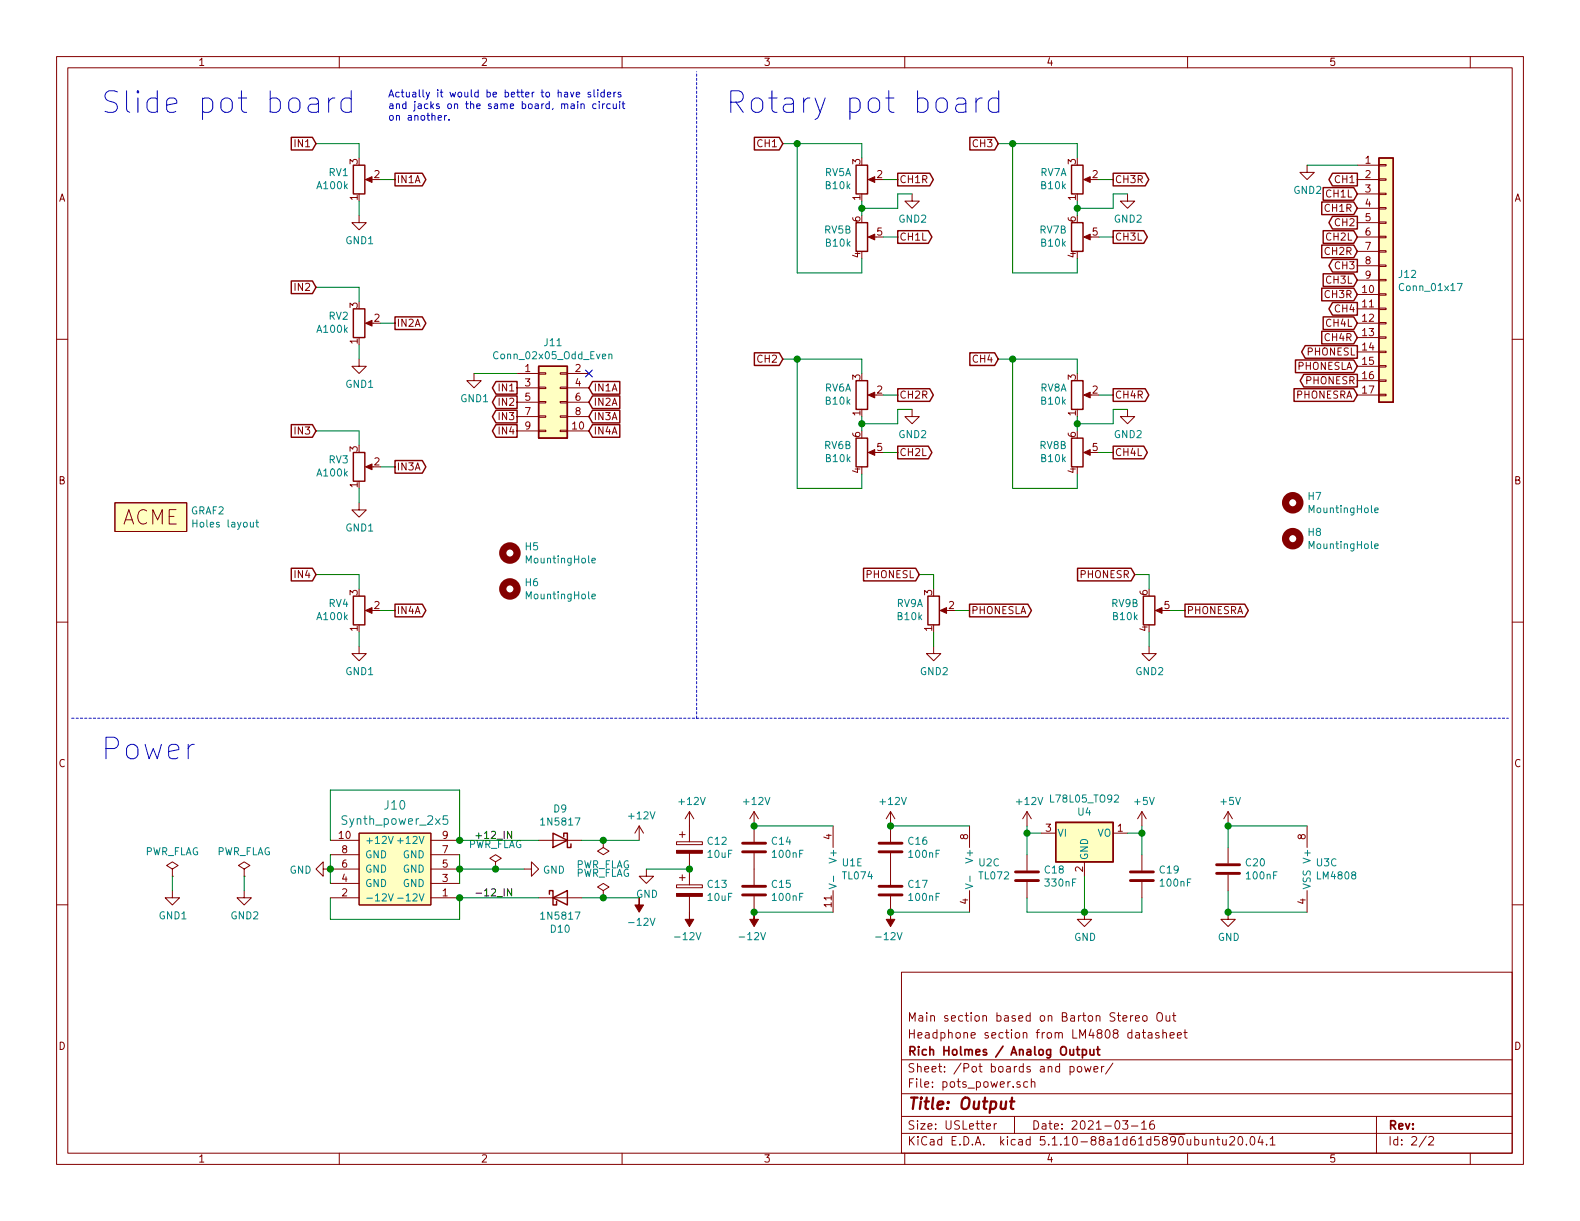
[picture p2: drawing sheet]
<svg xmlns="http://www.w3.org/2000/svg" width="279mm" height="216mm" viewBox="0 0 279 216" stroke-linecap="round" stroke-linejoin="round" font-family="sans-serif">
<g fill="none" stroke="#840000" stroke-width=".18">
<path d="M10 10h259.4v195.9h-259.4zM12 12h255.4v191.9h-255.4zM60 10v2M110 10v2M160 10v2M210 10v2M260 10v2M63.5 38.1v1.3h1.3l-1.3 1.2-1.3-1.2h1.3M65 31.8h1M153.9 31.8h1M161.3 34.3v1.3h1.3l-1.3 1.2-1.3-1.2h1.3M192 31.8h1"/>
<path d="M199.4 34.3v1.3h1.3l-1.3 1.2-1.3-1.2h1.3M231.1 29.2v1.3h1.3l-1.3 1.3-1.2-1.3h1.2M240 29.2h3.8M240 31.8h3.8M240 34.3h3.8M240 36.8h3.8M240 39.4h3.8M243.8 39.2h1.3v.3h-1.3zM243.8 36.7h1.3v.3h-1.3zM243.8 34.2h1.3v.2h-1.3zM243.8 31.6h1.3v.3h-1.3zM243.8 29.1h1.3v.2h-1.3z"/>
<path d="M10 60h2M65 57.2h1M153.9 41.9h1M192 41.9h1M240 52.1h3.8M240 54.6h3.8M240 57.2h3.8M240 59.7h3.8M240 41.9h3.8M240 44.5h3.8M240 47h3.8M240 49.5h3.8"/>
<path d="M243.8 54.5h1.3v.2h-1.3zM243.8 57h1.3v.3h-1.3zM243.8 59.6h1.3v.2h-1.3zM243.8 51.9h1.3v.3h-1.3zM243.8 46.9h1.3v.2h-1.3zM243.8 44.3h1.3v.3h-1.3zM243.8 41.8h1.3v.2h-1.3zM243.8 49.4h1.3v.3h-1.3zM267.4 60h2M63.5 63.5v1.3h1.3l-1.3 1.2-1.3-1.2h1.3M83.8 66v1.3h1.3l-1.3 1.3-1.3-1.3h1.3M91.4 66h3.8"/>
<path d="M91.4 76.2h3.8M91.4 68.6h3.8M91.4 71.1h3.8M91.4 73.7h3.8M95.2 76.1h1.3v.2h-1.3zM95.2 73.5h1.3v.3h-1.3zM95.2 68.5h1.3v.2h-1.3zM95.2 65.9h1.3v.3h-1.3zM95.2 71h1.3v.2h-1.3zM99.1 76.1h1.2v.2h-1.2zM99.1 73.5h1.2v.3h-1.2zM99.1 68.5h1.2v.2h-1.2z"/>
<path d="M99.1 65.9h1.2v.3h-1.2zM99.1 71h1.2v.2h-1.2zM100.3 66h3.8M100.3 76.2h3.8M100.3 68.6h3.8M100.3 71.1h3.8M100.3 73.7h3.8M153.9 69.9h1M161.3 72.4v1.3h1.3l-1.3 1.2-1.3-1.2h1.3M192 69.9h1M199.4 72.4v1.3h1.3l-1.3 1.2-1.3-1.2h1.3M240 62.2h3.8"/>
<path d="M240 64.8h3.8M240 67.3h3.8M240 69.9h3.8M243.8 62.1h1.3v.3h-1.3zM243.8 64.6h1.3v.3h-1.3zM243.8 67.2h1.3v.2h-1.3zM243.8 69.7h1.3v.3h-1.3zM20.3 88.9h12.7v5.1h-12.7zM63.5 88.9v1.3h1.3l-1.3 1.2-1.3-1.2h1.3M65 82.6h1M153.9 80h1M192 80h1"/>
<path d="M10 110h2M63.5 114.3v1.3h1.3l-1.3 1.2-1.3-1.2h1.3M65 108h1M165.1 114.3v1.3h1.3l-1.3 1.2-1.3-1.2h1.3M166.6 108h1M203.2 114.3v1.3h1.3l-1.3 1.2-1.3-1.2h1.3M204.7 108h1M267.4 110h2M10 160h2M30.5 157.5v1.3h1.2l-1.2 1.2-1.3-1.2h1.3M30.5 153.7l1-.7-1-.6-1 .6 1 .7v1.2M30.5 154.9h.1"/>
<path d="M43.2 153.7l1-.7-1-.6-1 .6 1 .7v1.2M43.2 154.9h.1M43.2 157.5v1.3h1.2l-1.2 1.2-1.3-1.2h1.3M57.1 153.7v-1.3l-1.2 1.3 1.2 1.2v-1.2h6.4M58.4 148.6h5.1M58.4 158.8h5.1M58.4 156.2h5.1M58.4 151.1h5.1M63.5 147.3h12.7v12.7h-12.7zM76.2 148.6h5.1M76.2 158.8h5.1M76.2 156.2h5.1"/>
<path d="M76.2 153.7h5.1M76.2 151.1h5.1M87.6 152.4l1-.6-1-.7-1 .7 1 .6v1.3M87.6 153.7h.1M92.7 153.7h1.3v1.2l1.2-1.2-1.2-1.3v1.3M95.2 148.6h7.7M95.2 158.8h7.7M106.7 157.5l1-.7-1-.6-1 .6 1 .7v1.3M106.7 158.8h.1M106.7 148.6v1.3l-1 .6 1 .6 1-.6-1-.6M106.7 148.6h.1M113 146.1l-.7 1.2"/>
<path d="M113 146.1v2.5M113 146.1l.8 1.2M114.3 153.7v1.2h1.3l-1.3 1.3-1.3-1.3h1.3M119.6 156.5h4.6v.5h-4.6zM119.6 148.8h4.6v.6h-4.6zM120.1 155.2h1.1M120.1 147.6h1.1M120.6 147.1v1M120.6 154.7v1M121.9 143.5l-.7 1.3M121.9 143.5v5.3M121.9 150.9v5.6"/>
<path d="M121.9 158.5v2.8M121.9 143.5l.8 1.3M133.3 143.5l-.7 1.3M133.3 143.5v5.3M133.3 150.9v5.6M133.3 158.5v2.8M133.3 143.5l.8 1.3M147.3 146.1v3.8M147.3 157.5v3.8M157.5 143.5l-.8 1.3M157.5 143.5v5.3M157.5 150.9v5.6"/>
<path d="M157.5 158.5v2.8M157.5 143.5l.7 1.3M171.4 146.1v3.8M171.4 157.5v3.8M181.6 143.5v2.6M181.6 151.1v2.8M181.6 156v2.8M181.6 143.5l-.8 1.3M181.6 143.5l.8 1.3M184.1 147.3h2.6M191.8 152.4v2.5M196.8 147.3h2.6"/>
<path d="M201.9 143.5l-.7 1.3M201.9 143.5v2.6M201.9 151.1v2.8M201.9 156v2.8M201.9 143.5l.8 1.3M217.2 143.5v2.6M217.2 149.9v2.8M217.2 154.7v2.8M217.2 143.5l-.8 1.3M217.2 143.5l.7 1.3M231.1 146.1v3.8M231.1 157.5v3.8"/>
<path d="M267.4 160h2M159.4 171.9h108v32h-108zM191.8 161.3v1.3h1.2l-1.2 1.2-1.3-1.2h1.3M199.9 179.6v1M200.4 179.6l-.5 .3M202.1 179.7l.3-.1 .4 .1v.7l-.2 .2-.5-.2zM204.8 179.1a.5 .5 0 0 1 .5 0 .5 .5 0 0 1 .3 .5v.5a.5 .5 0 0 1-.5 .5 .5 .5 0 0 1-.5-.5v-.5zM206.2 179.6v.8a.39 .39 0 0 0 .7 0M206.9 179.6v1M207.3 179.6h.6M207.6 179.1v1.3l.3 .2M217.2 161.3v1.3h1.2l-1.2 1.2-1.3-1.2h1.3"/>
<path d="M159.4 197.4h108M159.4 193.4h108M159.4 187.4h108M174.4 199.2l.8-.2-.1-.2-.4-.1-.3 .2 .1 .7h.6M175.8 198.7v1M176.2 198.7l-.3 .1-.1 .2M179.4 197.4v3M180.4 191.3h-.4l-.2 .2 .1 .2 .5 .1v.4h-.6M181.7 191.3h-.4l-.3 .2 .1 .6 .2 .2 .4-.1M182.4 191.4l.2-.1h.4v1M182.4 190.8v1.5M189.2 188.6h.5l.2 .2v.6l-.2 .2-.5-.1"/>
<path d="M190.6 188.7l.2-.1 .4 .1 .1 .6-.1 .2-.4 .1-.2-.2zM191.8 188.6l.3 1 .3-.8 .3 .8 .2-1M193.4 189.1l.8-.2-.1-.3h-.5l-.2 .2 .1 .7h.6M194.8 188.6v1M195.2 188.6l-.4 .2M196.8 188l-1.3 1.9M198.5 198.2h.9l-.4 .6 .4 .1v.6l-.2 .2-.7-.2M200.1 199.1h1.1M200.8 180.1l.7-.2-.1-.2-.4-.1-.2 .2 .1 .7h.5M201.9 198.6l.4-.4v1.5M201.9 199.7h.8M202 182.6h.6"/>
<path d="M202.2 182.1v1.3l.4 .2M203.1 182.7h.5l.1 .9M203.7 182.9l-.5 .1a.29 .29 0 0 0-.2 .3 .29 .29 0 0 0 .2 .3l.5-.1M204 198.2a.59 .59 0 0 0-.7 .6l.1 .7 .2 .2 .5-.2 .1-.5-.2-.2h-.4l-.3 .2M204.9 182.7a.37 .37 0 0 0-.6 .1l.1 .2 .5 .1 .1 .2-.2 .3-.5-.1M205.6 182.7l.2-.1 .4 .1 .1 .9M205.6 182.1v1.5M206.9 183.1l.7-.2v-.2l-.5-.1-.2 .2 .1 .7h.6M208.2 183.1l.7-.2-.1-.2-.4-.1-.2 .2 .1 .7h.5M209.3 182.6h.6M209.5 182.1v1.3l.4 .2M243.4 197.4v6.5"/>
<path d="M60 203.9v2M110 203.9v2M159.4 200.4h108M160 203.9v2M210 203.9v2M214 201.6l.2-.1h.4v1M214 201.5v1M215.1 201.5h.6M215.3 201v1.3l.4 .2M216.2 201.5l.1 .9 .3 .1 .2-.2M216.8 201.5v1M217.5 201.1l.2-.1h.4l.2 .4-.9 1.1h.9"/>
<path d="M219 201.1l.4-.1a.94 .94 0 0 1 0 1.5l-.4-.3-.1-.7zM220.4 202.3v.2M221.2 201.1l.3-.1a.94 .94 0 0 1 0 1.5 .82 .82 0 0 1-.3-1.4zM222.8 200.9l-.3 1.1h.9M223.2 201.5v1M224 202.3v.2M224.6 201.4l.4-.4v1.5M224.6 202.5h.9M252.2 200.9l-1.2 1.9M252.7 201.1l.2-.1h.3l.3 .4-.9 1.1h.9M260 203.9v2"/>
</g>
<path d="M178.6 194.8h.8M179 194.1l-.2 1.7v.2l.4 .1" fill="none" stroke="#840000" stroke-width=".41"/>
<path d="M190.3 185.6h.6M190.6 185.1v1.3l.3 .2M191.4 185.6h.4l.3 .3-.1 .5-.2 .2-.4-.1M191.4 185.6v1.5M192.8 185.6v.8a.39 .39 0 0 0 .6 0M193.4 185.6v1M193.9 185.6h.6M194.1 185.1v1.3l.4 .2" fill="none" stroke="#840000" stroke-width=".3"/>
<g fill="none" stroke="#840000" stroke-width=".51">
<path d="M131.3 158.2h4.1M131.3 156.7h4.1M131.3 150.6h4.1M131.3 149.1h4.1M155.4 158.2h4.1M155.4 156.7h4.1M155.4 150.6h4.1M155.4 149.1h4.1M179.6 155.7h4M179.6 154.2h4M199.9 155.7h4.1M199.9 154.2h4.1"/>
<path d="M215.1 154.4h4.1M215.1 152.9h4.1"/>
</g>
<g fill="#ffffc2" stroke="#ffffc2" stroke-width=".18">
<path d="M243.8 27.9h2.6v43.2h-2.6z"/>
<path d="M95.2 64.8h5.1v12.7h-5.1z"/>
<path d="M186.7 145.4h10.1v7h-10.1z"/>
<path d="M20.3 88.9h12.7v5.1h-12.7z"/>
<path d="M63.5 147.3h12.7v12.7h-12.7z"/>
</g>
<g fill="none" stroke="#840000" stroke-width=".25">
<path d="M51.5 24.3h3.7l.7 1.1-.7 1.1h-3.7zM62.5 29.2h2v5.1h-2zM69.8 30.6h4.9l.6 1.2-.6 1.1h-4.9zM133.4 24.3h4.4l.6 1.1-.6 1.1h-4.4zM151.4 29.2h2v5.1h-2zM151.4 39.4h2v5.1h-2zM158.7 30.6h5.7l.6 1.2-.6 1.1h-5.7zM171.5 24.3h4.4l.6 1.1-.6 1.1h-4.4zM189.5 39.4h2v5.1h-2zM189.5 29.2h2v5.1h-2zM196.8 30.6h5.7l.6 1.2-.6 1.1h-5.7zM233.7 35.7h5.7l.6 1.1-.6 1.1h-5.7z"/>
<path d="M234 33.2h5.4l.6 1.1-.6 1.1h-5.4zM235.6 38.3h4.4v2.2h-4.4l-.6-1.1zM235.6 30.6h4.4v2.3h-4.4l-.6-1.1zM243.8 27.9h2.6v43.2h-2.6zM51.5 49.7h3.7l.7 1.1-.7 1.1h-3.7zM62.5 54.6h2v5.1h-2zM69.8 56h4.9l.6 1.2-.6 1.1h-4.9zM158.7 40.8h5.5l.6 1.1-.6 1.1h-5.5zM196.8 40.8h5.5l.6 1.1-.6 1.1h-5.5zM233.7 43.3h5.7l.6 1.2-.6 1.1h-5.7zM233.7 58.6h5.7l.6 1.1-.6 1.1h-5.7zM233.7 51h5.7l.6 1.1-.6 1.1h-5.7z"/>
<path d="M234 40.8h5.4l.6 1.1-.6 1.1h-5.4zM234 48.4h5.4l.6 1.1-.6 1.1h-5.4zM234 56h5.4l.6 1.2-.6 1.1h-5.4zM235.6 53.5h4.4v2.2h-4.4l-.6-1.1zM235.6 45.9h4.4v2.2h-4.4l-.6-1.1zM51.5 75.1h3.7l.7 1.1-.7 1.1h-3.7zM87.7 67.5h3.7v2.2h-3.7l-.6-1.1zM87.7 70h3.7v2.2h-3.7l-.6-1.1zM87.7 72.5h3.7v2.3h-3.7l-.6-1.1zM87.7 75.1h3.7v2.2h-3.7l-.6-1.1zM95.2 64.8h5.1v12.7h-5.1zM104.8 75.1h4.8v2.2h-4.8l-.7-1.1z"/>
<path d="M104.8 67.5h4.8v2.2h-4.8l-.7-1.1zM104.8 70h4.8v2.2h-4.8l-.7-1.1zM104.8 72.5h4.8v2.3h-4.8l-.7-1.1zM133.4 62.4h4.4l.6 1.1-.6 1.1h-4.4zM151.4 77.5h2v5.1h-2zM151.4 67.3h2v5.1h-2zM158.7 78.9h5.5l.6 1.1-.6 1.1h-5.5zM158.7 68.7h5.7l.6 1.2-.6 1.1h-5.7zM171.5 62.4h4.4l.6 1.1-.6 1.1h-4.4zM189.5 77.5h2v5.1h-2zM189.5 67.3h2v5.1h-2zM196.8 68.7h5.7l.6 1.2-.6 1.1h-5.7z"/>
<path d="M196.8 78.9h5.5l.6 1.1-.6 1.1h-5.5zM228.8 68.7h10.6l.6 1.2-.6 1.1h-10.6zM229.1 63.7h10.3l.6 1.1-.6 1.1h-10.3zM230.6 66.2h9.4v2.2h-9.4l-.7-1.1zM230.8 61.1h9.2v2.2h-9.2l-.6-1.1zM62.5 80h2v5.1h-2zM69.8 81.4h4.9l.6 1.2-.6 1.1h-4.9zM51.5 100.5h3.7l.7 1.1-.7 1.1h-3.7zM62.5 105.4h2v5.1h-2zM69.8 106.8h4.9l.6 1.2-.6 1.1h-4.9zM152.7 100.5h9.2l.7 1.1-.7 1.1h-9.2zM164.1 105.4h2v5.1h-2z"/>
<path d="M171.4 106.8h10.4l.6 1.2-.6 1.1h-10.4zM190.6 100.5h9.4l.7 1.1-.7 1.1h-9.4zM202.2 105.4h2v5.1h-2zM209.5 106.8h10.6l.7 1.2-.7 1.1h-10.6zM97.2 158.1v-.6h.6v2.5h.6v-.6M97.8 147.3l2.5 1.3-2.5 1.3zM97.8 158.8l2.5-1.3v2.5zM99.7 148v-.7h.6v2.6h.7v-.7M186.7 145.4h10.1v7h-10.1z"/>
</g>
<g fill="none" stroke="#008484" stroke-width=".18">
<path d="M257.7 50.1h.9l-.6 1.3M107.7 62.7l.1-.1 .4 .1v.7M107.7 62.6v.8M45.2 92.4h.5M45.4 91.9v1.1l.3 .2M104.7 99.1l.6-.1-.1-.2-.3-.1-.2 .2v.6h.5M243.1 96.6l.6-.1v-.3h-.4l-.2 .1 .1 .7h.5M243.1 90.2l.6-.1v-.2l-.4-.1-.2 .2 .1 .6h.5M104.7 105.5l.6-.1-.1-.3h-.3l-.2 .1v.6h.5M68.7 147.9l.4 1.2 .4-1.2M68.7 158l.4 1.3 .4-1.3M70.3 158.8h1"/>
<path d="M70.3 148.7h1M79.1 144.2h-.7l-.1 .8 .2-.2 .5 .1 .2 .2-.1 .5-.2 .2h-.4l-.2-.2M102.3 152.9l.6-.1v-.5l-.2-.1h-.4v1.3M103.4 152.2l.3 1.3 .2-.9 .3 .9 .3-1.3M105 152.9l.6-.1v-.5l-.1-.1h-.5v1.3M105.3 152.9l.4 .6M107.2 152.8h.4M107.8 152.2h-.6v1.3M108.3 152.2v1.3h.6M109.1 153.5l.5-1.3 .4 1.3M109.3 153.1h.6M111.1 152.3a.59 .59 0 0 0-.7 .5 .59 .59 0 0 0 .7 .6l.1-.5h-.3"/>
<path d="M146.6 156.3l1.3 .4-1.3 .4M147.4 154.9v1M170.7 156.3l1.3 .4-1.3 .4M171.5 154.9v1"/>
</g>
<g fill="#840000" stroke="#840000" stroke-width=".18">
<path d="M191.6 41.9l1.2-.5v1z"/>
<path d="M153.5 31.8l1.2-.6v1.1z"/>
<path d="M153.5 41.9l1.2-.5v1z"/>
<path d="M153.5 80l1.2-.5v1z"/>
<path d="M64.6 108l1.2-.6v1.1z"/>
<path d="M64.6 82.6l1.2-.6v1.1z"/>
<path d="M204.3 108l1.2-.6v1.1z"/>
<path d="M64.6 57.2l1.2-.6v1.1z"/>
<path d="M64.6 31.8l1.2-.6v1.1z"/>
<path d="M191.6 80l1.2-.5v1z"/>
<path d="M157.5 161.3v1.3h.7l-.7 1.2-.8-1.2h.8z"/>
<path d="M153.5 69.9l1.2-.6v1.1z"/>
<path d="M191.6 31.8l1.2-.6v1.1z"/>
<path d="M191.6 69.9l1.2-.6v1.1z"/>
<path d="M166.2 108l1.2-.6v1.1z"/>
<path d="M119.6 158h4.6v.5h-4.6z"/>
<path d="M119.6 150.4h4.6v.5h-4.6z"/>
<path d="M113 158.8v1.2h.8l-.8 1.3-.7-1.3h.7z"/>
<path d="M121.9 161.3v1.3h.8l-.8 1.2-.7-1.2h.7z"/>
<path d="M133.3 161.3v1.3h.8l-.8 1.2-.7-1.2h.7z"/>
</g>
<g fill="none" stroke="#840000" stroke-width="1.3">
<circle cx="90.2" cy="97.8" r="1.27"/>
<circle cx="228.6" cy="88.9" r="1.27"/>
<circle cx="228.6" cy="95.2" r="1.27"/>
<circle cx="90.2" cy="104.1" r="1.27"/>
</g>
<path d="M12.7 127h254M123.2 127v-114.3" fill="none" stroke="#0000c2" stroke-width=".18" stroke-dasharray=".4 .4"/>
<g fill="none" stroke="#008400" stroke-width=".18">
<path d="M55.9 25.4h7.6v2.5M63.5 35.6v2.5M67.3 31.8h2.5M138.4 25.4h14v2.5M141 25.4v22.9h11.4v-2.6M152.4 35.6v2.5M156.2 31.8h2.5M161.3 34.3h-2.6v2.5h-6.3M176.5 25.4h14v2.5M179.1 25.4v22.9h11.4v-2.6M190.5 35.6v2.5M194.3 31.8h2.5"/>
<path d="M199.4 34.3h-2.6v2.5h-6.3M231.1 29.2h8.9M55.9 50.8h7.6v2.5M67.3 57.2h2.5M156.2 41.9h2.5M194.3 41.9h2.5M55.9 76.2h7.6v2.5M63.5 61v2.5M83.8 66h7.6M138.4 63.5h14v2.5M141 63.5v22.9h11.4v-2.6M152.4 73.7v2.5"/>
<path d="M156.2 69.9h2.5M161.3 72.4h-2.6v2.5h-6.3M176.5 63.5h14v2.5M179.1 63.5v22.9h11.4v-2.6M190.5 73.7v2.5M194.3 69.9h2.5M199.4 72.4h-2.6v2.5h-6.3M63.5 86.4v2.5M67.3 82.6h2.5M156.2 80h2.5M194.3 80h2.5M55.9 101.6h7.6v2.5"/>
<path d="M63.5 111.8v2.5M67.3 108h2.5M162.6 101.6h2.5v2.5M165.1 111.8v2.5M168.9 108h2.5M200.7 101.6h2.5v2.5M203.2 111.8v2.5M207 108h2.5M30.5 154.9v2.6M43.2 154.9v2.6M58.4 148.6v-8.9h22.9v8.9h13.9M58.4 158.8v3.8h22.9v-3.8h13.9"/>
<path d="M58.4 151.1v5.1M81.3 153.7h11.4M81.3 151.1v5.1M102.9 148.6h10.1M102.9 158.8h10.1M114.3 153.7h7.6M133.3 146.1h14M157.5 146.1h13.9M181.6 146.1v5M181.6 158.8v2.5h20.3v-2.5M181.6 147.3h2.5M191.8 154.9v6.4"/>
<path d="M199.4 147.3h2.5M201.9 146.1v5M217.2 157.5v3.8h13.9M231.1 146.1h-13.9v3.8M133.3 161.3h14M157.5 161.3h13.9"/>
</g>
<path d="M90.5 157.1v1.3l-.8-1.3v1.3M90.5 147v1.3l-.8-1.3v1.3" fill="none" stroke="#000" stroke-width=".18"/>
<g fill="none" stroke="#0000c2" stroke-width=".18">
<path d="M54.7 17.5l.3-.2h.8l.3 .2 .2 .4v2M56.3 18.2l-.3 .2h-1a.74 .74 0 0 0-.5 .7 .74 .74 0 0 0 .5 .8h1l.3-.2M58.1 17.3v2.6M59.2 17.3a1.06 1.06 0 0 0-1.1 .8M62.1 17.5l-.4-.2h-.7l-.5 .4-.2 .4v1.1l.2 .3a1.22 1.22 0 0 0 1.6 .2M62.1 16.1v3.8M100.9 16.3l.3 .8 .3-.8M101.9 16.7l.6-.1-.1-.2-.3-.1-.2 .2 .1 .6h.4M102.2 17.9v.2M102.2 18.4v.8M102.7 18.5l.2-.1h.3l.1 .8M102.7 18.4v.8"/>
<path d="M104.4 16.4l-.3-.1-.1 .2v.2l.4 .1v.3h-.4M105.1 15.9v1.1l.1 .1M105.4 18.4h-.3l-.3 .2 .1 .6h.5M105.7 15.9v.1M105.7 16.3v.8M106 17.9v.2M106 18.4v.8M106.6 18.4v.8M106.9 16.4l-.4-.1-.3 .2 .2 .6h.5M106.9 15.9v1.2M106.9 18.4l-.3 .2M107.4 16.7l.6-.1-.1-.2-.3-.1-.2 .2 .1 .6h.4"/>
<path d="M107.9 18.4h-.4l-.2 .2 .1 .6h.5M108.4 18.4l.1 .8h.3l.2-.1M108.6 16.3v.8M108.9 16.3l-.3 .2M109 18.4v.8M109.6 17.9v.2M109.6 18.4v.8M109.8 16.4l-.3-.1-.2 .2v.2l.5 .1v.3h-.5M110 18.4h.5M110.2 17.9v1.1l.3 .2M169.2 17.5l.3-.2h.8l.3 .2 .2 .4v2M170.8 18.2l-.4 .2h-.9a.75 .75 0 0 0-.5 .7 .75 .75 0 0 0 .5 .8h.9l.4-.2"/>
<path d="M172.6 17.3v2.6M173.7 17.3a1.06 1.06 0 0 0-1.1 .8M176.6 17.5l-.4-.2h-.7l-.5 .4-.2 .4v1.1l.2 .3a1.25 1.25 0 0 0 1.6 .2M176.6 16.1v3.8M77.5 20.8l.6-.1-.1-.2-.4-.1-.1 .2v.6h.5M78.6 20.4v.9M79 20.4l-.4 .3M79.4 21.1v.2"/>
</g>
<g fill="#008400" stroke="#008400" stroke-width=".25">
<circle cx="152.4" cy="36.8" r=".51"/>
<circle cx="121.9" cy="153.7" r=".51"/>
<circle cx="133.4" cy="161.3" r=".51"/>
<circle cx="157.5" cy="161.3" r=".51"/>
<circle cx="190.5" cy="36.8" r=".51"/>
<circle cx="191.8" cy="161.3" r=".51"/>
<circle cx="58.4" cy="153.7" r=".51"/>
<circle cx="217.2" cy="146.1" r=".51"/>
<circle cx="217.2" cy="161.3" r=".51"/>
<circle cx="81.3" cy="153.7" r=".51"/>
<circle cx="157.5" cy="146.1" r=".51"/>
<circle cx="141" cy="63.5" r=".51"/>
<circle cx="181.6" cy="147.3" r=".51"/>
<circle cx="133.4" cy="146.1" r=".51"/>
<circle cx="179.1" cy="25.4" r=".51"/>
<circle cx="87.6" cy="153.7" r=".51"/>
<circle cx="152.4" cy="74.9" r=".51"/>
<circle cx="201.9" cy="147.3" r=".51"/>
<circle cx="190.5" cy="74.9" r=".51"/>
<circle cx="81.3" cy="158.8" r=".51"/>
<circle cx="81.3" cy="148.6" r=".51"/>
<circle cx="179.1" cy="63.5" r=".51"/>
<circle cx="141" cy="25.4" r=".51"/>
<circle cx="106.7" cy="158.8" r=".51"/>
<circle cx="106.7" cy="148.6" r=".51"/>
</g>
<path d="M103.5 65.4l1.2 1.2M104.7 65.4l-1.2 1.2" fill="none" stroke="#000084" stroke-width=".18"/>
<g font-size="5.3" fill="#0000c2">
<text x="17.8" y="20.1">Slide pot board</text>
<text x="128.3" y="20.1">Rotary pot board</text>
<text x="17.8" y="134.4">Power</text>
</g>
<text font-size="3.5" fill="#840000" x="21.5" y="92.8">ACME</text>
<text font-size="2.8" fill="#840000" x="160.4" y="196.2">Title: Output</text>
<g font-size="2.1" fill="#008484">
<text x="68.1" y="143.2">J10</text>
<text x="60.8" y="145.8">Synth_power_2x5</text>
</g>
<g font-size="2.1" fill="#840000">
<text x="160.4" y="183.6">Headphone section from LM4808 datasheet</text>
<text x="160.4" y="180.6">Main section based on Barton Stereo Out</text>
<text x="160.4" y="189.6">Sheet: /Pot boards and power/</text>
<text x="160.4" y="186.6">Rich Holmes / Analog Output</text>
<text x="160.4" y="192.3">File: pots_power.sch</text>
<text x="160.4" y="202.5">KiCad E.D.A. kicad 5.1.10-88a1d61d5890ubuntu20.04.1</text>
<text x="160.4" y="199.7">Size: USLetter</text>
<text x="182.4" y="199.7">Date: 2021-03-16</text>
<text x="245.4" y="199.7">Rev:</text>
<text x="245.4" y="202.5">Id: 2/2</text>
</g>
<g font-size="1.8" fill="#840000">
<text x="35" y="11.6">1</text>
<text x="85" y="11.6">2</text>
<text x="135" y="11.6">3</text>
<text x="185" y="11.6">4</text>
<text x="235" y="11.6">5</text>
<text x="52.3" y="26">IN1</text>
<text x="63.2" y="29.1" transform="rotate(-90 63.2 29.1)">3</text>
<text x="134.1" y="26">CH1</text>
<text x="152.1" y="29.1" transform="rotate(-90 152.1 29.1)">3</text>
<text x="172.2" y="26">CH3</text>
<text x="190.2" y="29.1" transform="rotate(-90 190.2 29.1)">3</text>
<text x="241.5" y="29">1</text>
<text x="10.4" y="35.6">A</text>
<text x="63.2" y="35.4" transform="rotate(-90 63.2 35.4)">1</text>
<text x="66.2" y="31.5">2</text>
<text x="70.1" y="32.4">IN1A</text>
<text x="152.1" y="35.4" transform="rotate(-90 152.1 35.4)">1</text>
<text x="155.1" y="31.5">2</text>
<text x="159" y="32.4">CH1R</text>
<text x="190.2" y="35.4" transform="rotate(-90 190.2 35.4)">1</text>
<text x="193.2" y="31.5">2</text>
<text x="197.1" y="32.4">CH3R</text>
<text x="234.6" y="34.9">CH1L</text>
<text x="236.2" y="32.4">CH1</text>
<text x="241.5" y="31.5">2</text>
<text x="241.5" y="34">3</text>
<text x="267.8" y="35.6">A</text>
<text x="152.1" y="39.2" transform="rotate(-90 152.1 39.2)">6</text>
<text x="155.1" y="41.7">5</text>
<text x="190.2" y="39.2" transform="rotate(-90 190.2 39.2)">6</text>
<text x="193.2" y="41.7">5</text>
<text x="234.4" y="37.5">CH1R</text>
<text x="236.2" y="40">CH2</text>
<text x="241.5" y="36.6">4</text>
<text x="241.5" y="39.1">5</text>
<text x="241.5" y="41.7">6</text>
<text x="152.1" y="45.6" transform="rotate(-90 152.1 45.6)">4</text>
<text x="159" y="42.5">CH1L</text>
<text x="190.2" y="45.6" transform="rotate(-90 190.2 45.6)">4</text>
<text x="197.1" y="42.5">CH3L</text>
<text x="234.4" y="45.1">CH2R</text>
<text x="234.6" y="42.5">CH2L</text>
<text x="236.2" y="47.6">CH3</text>
<text x="241.5" y="44.2">7</text>
<text x="241.5" y="46.7">8</text>
<text x="52.3" y="51.4">IN2</text>
<text x="234.4" y="52.7">CH3R</text>
<text x="234.6" y="50.2">CH3L</text>
<text x="241" y="51.8">10</text>
<text x="241.5" y="49.3">9</text>
<text x="63.2" y="54.5" transform="rotate(-90 63.2 54.5)">3</text>
<text x="66.2" y="56.9">2</text>
<text x="70.1" y="57.8">IN2A</text>
<text x="234.6" y="57.8">CH4L</text>
<text x="236.2" y="55.2">CH4</text>
<text x="241" y="54.4">11</text>
<text x="241" y="56.9">12</text>
<text x="241" y="59.4">13</text>
<text x="63.2" y="60.8" transform="rotate(-90 63.2 60.8)">1</text>
<text x="92.9" y="65.8">1</text>
<text x="101.8" y="65.8">2</text>
<text x="134.1" y="64.1">CH2</text>
<text x="172.2" y="64.1">CH4</text>
<text x="229.4" y="65.4">PHONESLA</text>
<text x="231.2" y="62.9">PHONESL</text>
<text x="234.4" y="60.3">CH4R</text>
<text x="241" y="62">14</text>
<text x="241" y="64.5">15</text>
<text x="88.4" y="69.2">IN1</text>
<text x="88.4" y="71.8">IN2</text>
<text x="92.9" y="68.3">3</text>
<text x="92.9" y="70.9">5</text>
<text x="101.8" y="68.3">4</text>
<text x="101.8" y="70.9">6</text>
<text x="104.9" y="69.2">IN1A</text>
<text x="104.9" y="71.8">IN2A</text>
<text x="152.1" y="67.2" transform="rotate(-90 152.1 67.2)">3</text>
<text x="155.1" y="69.6">2</text>
<text x="159" y="70.5">CH2R</text>
<text x="190.2" y="67.2" transform="rotate(-90 190.2 67.2)">3</text>
<text x="193.2" y="69.6">2</text>
<text x="197.1" y="70.5">CH4R</text>
<text x="229.2" y="70.5">PHONESRA</text>
<text x="231" y="67.9">PHONESR</text>
<text x="241" y="67.1">16</text>
<text x="241" y="69.6">17</text>
<text x="52.3" y="76.8">IN3</text>
<text x="88.4" y="74.3">IN3</text>
<text x="88.4" y="76.8">IN4</text>
<text x="92.9" y="73.4">7</text>
<text x="92.9" y="75.9">9</text>
<text x="101.3" y="75.9">10</text>
<text x="101.8" y="73.4">8</text>
<text x="104.9" y="76.8">IN4A</text>
<text x="104.9" y="74.3">IN3A</text>
<text x="152.1" y="77.3" transform="rotate(-90 152.1 77.3)">6</text>
<text x="152.1" y="73.5" transform="rotate(-90 152.1 73.5)">1</text>
<text x="190.2" y="77.3" transform="rotate(-90 190.2 77.3)">6</text>
<text x="190.2" y="73.5" transform="rotate(-90 190.2 73.5)">1</text>
<text x="63.2" y="79.9" transform="rotate(-90 63.2 79.9)">3</text>
<text x="66.2" y="82.3">2</text>
<text x="70.1" y="83.2">IN3A</text>
<text x="152.1" y="83.7" transform="rotate(-90 152.1 83.7)">4</text>
<text x="155.1" y="79.8">5</text>
<text x="159" y="80.6">CH2L</text>
<text x="190.2" y="83.7" transform="rotate(-90 190.2 83.7)">4</text>
<text x="193.2" y="79.8">5</text>
<text x="197.1" y="80.6">CH4L</text>
<text x="10.4" y="85.6">B</text>
<text x="63.2" y="86.2" transform="rotate(-90 63.2 86.2)">1</text>
<text x="267.8" y="85.6">B</text>
<text x="52.3" y="102.2">IN4</text>
<text x="63.2" y="105.3" transform="rotate(-90 63.2 105.3)">3</text>
<text x="66.2" y="107.7">2</text>
<text x="153.2" y="102.2">PHONESL</text>
<text x="164.8" y="105.3" transform="rotate(-90 164.8 105.3)">3</text>
<text x="167.8" y="107.7">2</text>
<text x="191.1" y="102.2">PHONESR</text>
<text x="202.9" y="105.3" transform="rotate(-90 202.9 105.3)">6</text>
<text x="205.9" y="107.7">5</text>
<text x="63.2" y="111.6" transform="rotate(-90 63.2 111.6)">1</text>
<text x="70.1" y="108.6">IN4A</text>
<text x="164.8" y="111.6" transform="rotate(-90 164.8 111.6)">1</text>
<text x="171.7" y="108.6">PHONESLA</text>
<text x="202.9" y="111.6" transform="rotate(-90 202.9 111.6)">4</text>
<text x="209.8" y="108.6">PHONESRA</text>
<text x="10.4" y="135.6">C</text>
<text x="267.8" y="135.6">C</text>
<text x="60" y="148.3">10</text>
<text x="78.3" y="148.3">9</text>
<text x="147.1" y="148.4" transform="rotate(-90 147.1 148.4)">4</text>
<text x="171.2" y="148.4" transform="rotate(-90 171.2 148.4)">8</text>
<text x="184.9" y="147.1">3</text>
<text x="197.6" y="147.1">1</text>
<text x="230.9" y="148.4" transform="rotate(-90 230.9 148.4)">8</text>
<text x="60.5" y="156">4</text>
<text x="60.5" y="153.4">6</text>
<text x="60.5" y="150.9">8</text>
<text x="78.3" y="156">3</text>
<text x="78.3" y="153.4">5</text>
<text x="78.3" y="150.9">7</text>
<text x="191.5" y="154.2" transform="rotate(-90 191.5 154.2)">2</text>
<text x="60.5" y="158.5">2</text>
<text x="78.3" y="158.5">1</text>
<text x="147.1" y="160.4" transform="rotate(-90 147.1 160.4)">11</text>
<text x="171.2" y="159.9" transform="rotate(-90 171.2 159.9)">4</text>
<text x="230.9" y="159.9" transform="rotate(-90 230.9 159.9)">4</text>
<text x="10.4" y="185.6">D</text>
<text x="267.8" y="185.6">D</text>
<text x="35" y="205.5">1</text>
<text x="85" y="205.5">2</text>
<text x="135" y="205.5">3</text>
<text x="185" y="205.5">4</text>
<text x="235" y="205.5">5</text>
</g>
<g font-size="1.8" fill="#0000c2">
<text x="68.6" y="17.2">Actually it would be better to have sliders</text>
<text x="68.6" y="19.3">and jacks on the same board, main circuit</text>
<text x="68.6" y="21.3">on another.</text>
</g>
<g font-size="1.8" fill="#008484">
<text x="56.2" y="33.5">A100k</text>
<text x="58.2" y="31.1">RV1</text>
<text x="145.8" y="31.1">RV5A</text>
<text x="146.1" y="33.5">B10k</text>
<text x="183.9" y="31.1">RV7A</text>
<text x="184.2" y="33.5">B10k</text>
<text x="228.8" y="34.3">GND2</text>
<text x="145.8" y="41.3">RV5B</text>
<text x="159" y="39.4">GND2</text>
<text x="183.9" y="41.3">RV7B</text>
<text x="197.1" y="39.4">GND2</text>
<text x="61.2" y="43.2">GND1</text>
<text x="146.1" y="43.6">B10k</text>
<text x="184.2" y="43.6">B10k</text>
<text x="247.4" y="49.1">J12</text>
<text x="247.8" y="51.5">Conn_01x17</text>
<text x="56.2" y="58.9">A100k</text>
<text x="58.2" y="56.5">RV2</text>
<text x="87.7" y="63.5">Conn_02x05_Odd_Even</text>
<text x="96.3" y="61.2">J11</text>
<text x="61.2" y="68.6">GND1</text>
<text x="81.5" y="71.1">GND1</text>
<text x="145.8" y="69.2">RV6A</text>
<text x="146.1" y="71.6">B10k</text>
<text x="183.9" y="69.2">RV8A</text>
<text x="184.2" y="71.6">B10k</text>
<text x="159" y="77.5">GND2</text>
<text x="197.1" y="77.5">GND2</text>
<text x="58.2" y="81.9">RV3</text>
<text x="145.8" y="79.4">RV6B</text>
<text x="146.1" y="81.7">B10k</text>
<text x="183.9" y="79.4">RV8B</text>
<text x="184.2" y="81.7">B10k</text>
<text x="56.2" y="84.3">A100k</text>
<text x="231.4" y="88.4">H7</text>
<text x="33.8" y="91">GRAF2</text>
<text x="34.6" y="93.3">Holes layout</text>
<text x="61.2" y="94">GND1</text>
<text x="231.4" y="94.8">H8</text>
<text x="231.7" y="90.7">MountingHole</text>
<text x="92.9" y="97.3">H5</text>
<text x="93.3" y="99.6">MountingHole</text>
<text x="231.7" y="97.1">MountingHole</text>
<text x="58.2" y="107.3">RV4</text>
<text x="92.9" y="103.7">H6</text>
<text x="93.3" y="106">MountingHole</text>
<text x="158.5" y="107.3">RV9A</text>
<text x="196.6" y="107.3">RV9B</text>
<text x="56.2" y="109.7">A100k</text>
<text x="158.8" y="109.7">B10k</text>
<text x="196.9" y="109.7">B10k</text>
<text x="61.2" y="119.4">GND1</text>
<text x="162.8" y="119.4">GND2</text>
<text x="200.9" y="119.4">GND2</text>
<text x="97.9" y="143.7">D9</text>
<text x="120.2" y="142.3">+12V</text>
<text x="131.6" y="142.3">+12V</text>
<text x="155.8" y="142.3">+12V</text>
<text x="179.9" y="142.3">+12V</text>
<text x="186" y="141.9">L78L05_TO92</text>
<text x="200.7" y="142.3">+5V</text>
<text x="216" y="142.3">+5V</text>
<text x="64.5" y="149.2">+12V</text>
<text x="71" y="149.2">+12V</text>
<text x="82.7" y="150">PWR_FLAG</text>
<text x="96" y="146">1N5817</text>
<text x="111.3" y="144.9">+12V</text>
<text x="125.2" y="149.4">C12</text>
<text x="136.6" y="149.4">C14</text>
<text x="160.7" y="149.4">C16</text>
<text x="186.9" y="148">VI</text>
<text x="190.7" y="144.2">U4</text>
<text x="194" y="148">VO</text>
<text x="25.5" y="151.2">PWR_FLAG</text>
<text x="38.2" y="151.2">PWR_FLAG</text>
<text x="51.2" y="154.5">GND</text>
<text x="64.5" y="154.3">GND</text>
<text x="64.5" y="151.8">GND</text>
<text x="71.2" y="154.3">GND</text>
<text x="71.2" y="151.8">GND</text>
<text x="96" y="154.5">GND</text>
<text x="101.7" y="155">PWR_FLAG</text>
<text x="125.2" y="151.7">10uF</text>
<text x="136.7" y="151.7">100nF</text>
<text x="148" y="152.2" transform="rotate(-90 148 152.2)">V+</text>
<text x="149" y="153.2">U1E</text>
<text x="149.1" y="155.5">TL074</text>
<text x="160.9" y="151.7">100nF</text>
<text x="172.1" y="152.2" transform="rotate(-90 172.1 152.2)">V+</text>
<text x="173.2" y="153.2">U2C</text>
<text x="173.3" y="155.5">TL072</text>
<text x="184.8" y="154.5">C18</text>
<text x="192.4" y="152.1" transform="rotate(-90 192.4 152.1)">GND</text>
<text x="205.1" y="154.5">C19</text>
<text x="220.4" y="153.2">C20</text>
<text x="220.5" y="155.5">100nF</text>
<text x="231.8" y="152.2" transform="rotate(-90 231.8 152.2)">V+</text>
<text x="232.8" y="153.2">U3C</text>
<text x="233.1" y="155.5">LM4808</text>
<text x="64.5" y="159.4">-12V</text>
<text x="64.5" y="156.8">GND</text>
<text x="71.2" y="156.8">GND</text>
<text x="71.5" y="159.4">-12V</text>
<text x="112.5" y="158.8">GND</text>
<text x="125.2" y="157">C13</text>
<text x="125.2" y="159.3">10uF</text>
<text x="136.6" y="157">C15</text>
<text x="136.7" y="159.3">100nF</text>
<text x="160.7" y="157">C17</text>
<text x="160.9" y="159.3">100nF</text>
<text x="185" y="156.8">330nF</text>
<text x="205.3" y="156.8">100nF</text>
<text x="231.8" y="157.4" transform="rotate(-90 231.8 157.4)">VSS</text>
<text x="28.2" y="162.6">GND1</text>
<text x="40.9" y="162.6">GND2</text>
<text x="96" y="162.6">1N5817</text>
<text x="97.4" y="164.9">D10</text>
<text x="111.6" y="163.7">-12V</text>
<text x="119.7" y="166.2">-12V</text>
<text x="131.1" y="166.2">-12V</text>
<text x="155.2" y="166.2">-12V</text>
<text x="189.9" y="166.4">GND</text>
<text x="215.3" y="166.4">GND</text>
</g>
<g font-size="1.8">
<text x="83.8" y="148.3">+12_IN</text>
<text x="83.8" y="158.5">-12_IN</text>
</g>
</svg>
